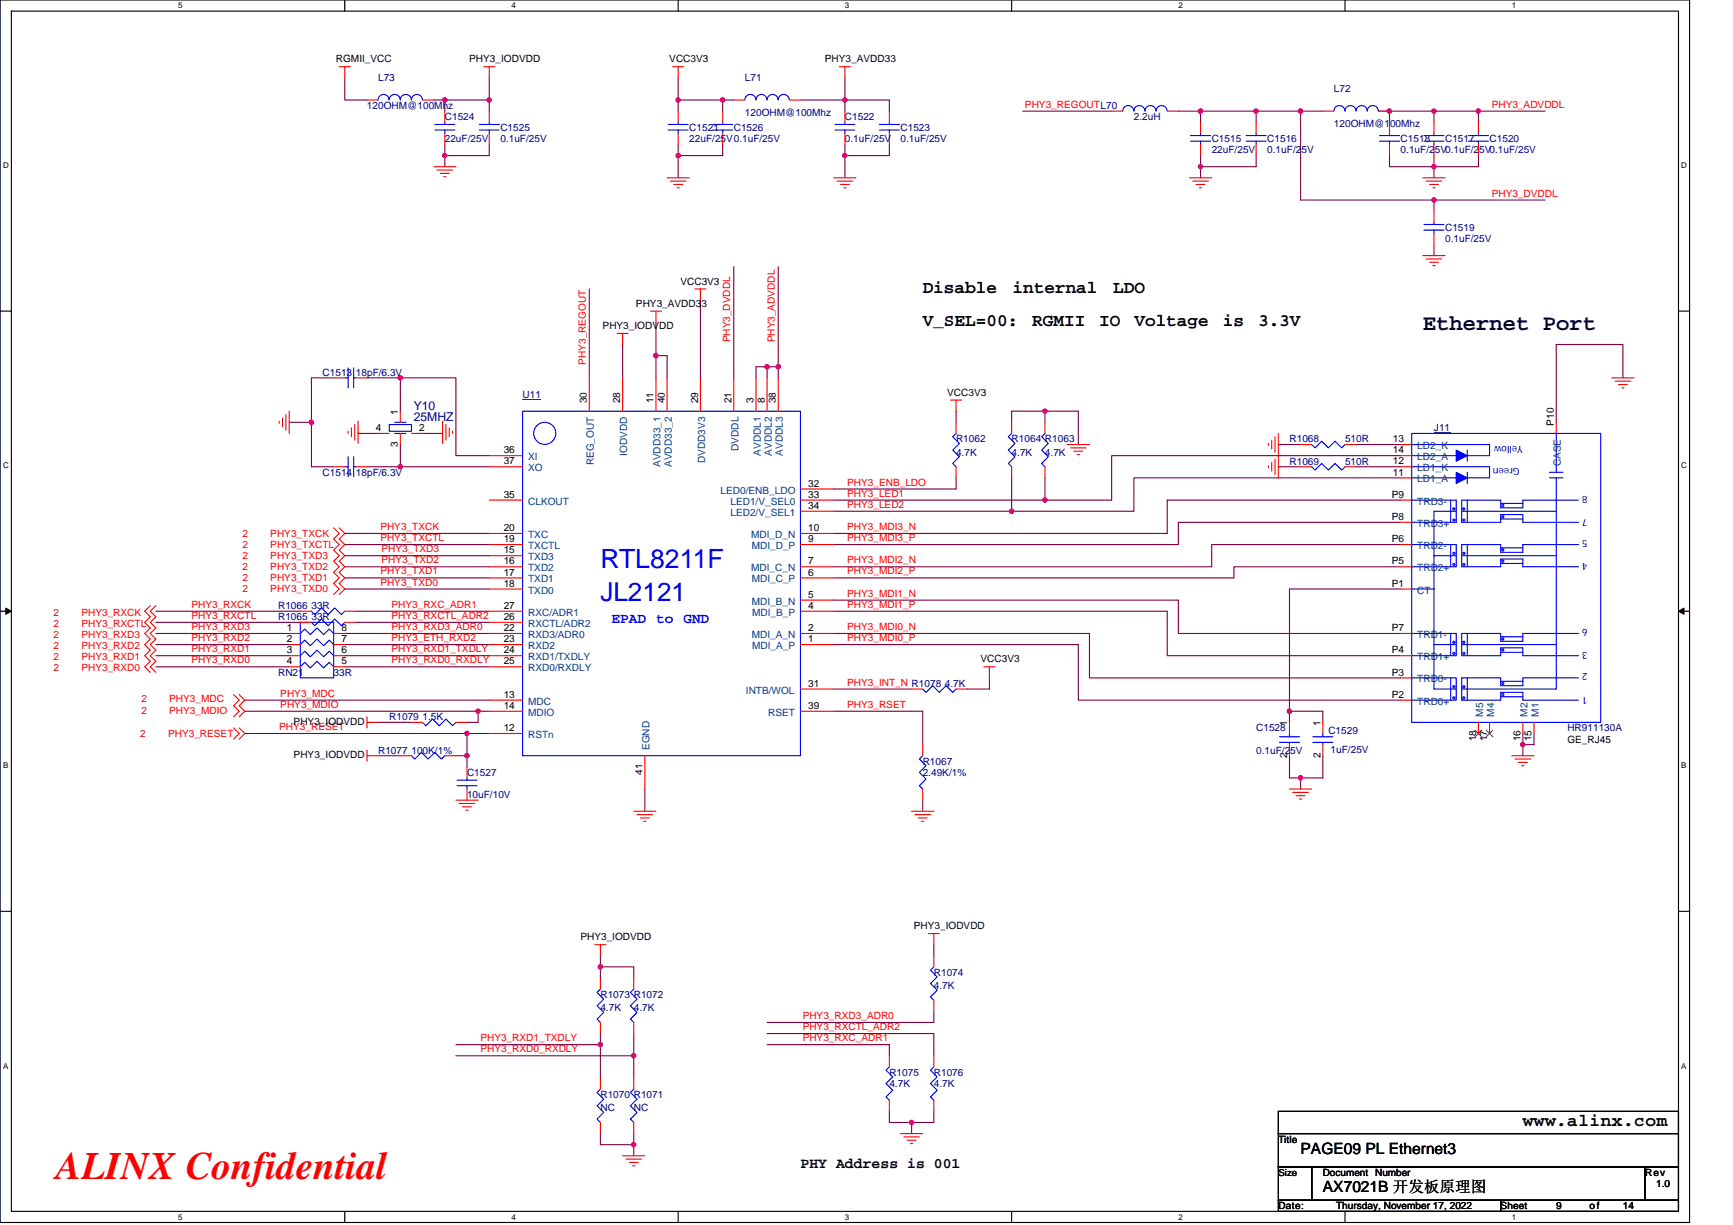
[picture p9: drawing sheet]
<svg xmlns="http://www.w3.org/2000/svg" width="297mm" height="210mm" viewBox="0 0 297 210" stroke-linecap="round" stroke-linejoin="round" font-family="sans-serif">
<path d="M0 0h289.6v209.5h-289.6zM1.9 1.9h285.8v205.7h-285.8z" fill="none" stroke="#000" stroke-width=".19"/>
<g fill="#fff">
<path d="M30.5 .2h.8v1.5h-.8z"/>
<path d="M30.5 207.8h.8v1.6h-.8z"/>
</g>
<path d="M59.1 0v1.9M59.1 207.6v1.9" fill="none" stroke="#000" stroke-width=".19"/>
<g fill="#fff">
<path d="M87.7 .2h.7v1.5h-.7z"/>
<path d="M87.7 207.8h.7v1.6h-.7z"/>
</g>
<path d="M116.2 0v1.9M116.2 207.6v1.9" fill="none" stroke="#000" stroke-width=".19"/>
<g fill="#fff">
<path d="M144.8 .2h.8v1.5h-.8z"/>
<path d="M144.8 207.8h.8v1.6h-.8z"/>
</g>
<path d="M173.4 0v1.9M173.4 207.6v1.9" fill="none" stroke="#000" stroke-width=".19"/>
<g fill="#fff">
<path d="M202 .2h.7v1.5h-.7z"/>
<path d="M202 207.8h.7v1.6h-.7z"/>
</g>
<path d="M230.5 0v1.9M230.5 207.6v1.9" fill="none" stroke="#000" stroke-width=".19"/>
<g fill="#fff">
<path d="M259.1 .2h.8v1.5h-.8z"/>
<path d="M259.1 207.8h.8v1.6h-.8z"/>
<path d="M.5 27.6h1v1.5h-1z"/>
<path d="M288.2 27.6h1v1.5h-1z"/>
<path d="M.5 79.1h1v1.5h-1z"/>
<path d="M288.2 79.1h1v1.5h-1z"/>
</g>
<path d="M0 53.3h1.9M287.7 53.3h1.9" fill="none" stroke="#000" stroke-width=".19"/>
<g fill="#fff">
<path d="M.5 130.5h.9v1.5h-.9z"/>
<path d="M288.2 130.5h.9v1.5h-.9z"/>
</g>
<path d="M0 104.8h1.9M287.7 104.8h1.9" fill="none" stroke="#000" stroke-width=".19"/>
<path d="M1 104.2l.9 .6-.9 .5zM287.7 104.8l.9-.6v1.1z" fill="#000" stroke="#000" stroke-width=".17"/>
<g fill="#fff">
<path d="M.5 181.9h.9v1.6h-.9z"/>
<path d="M288.2 181.9h.9v1.6h-.9z"/>
</g>
<path d="M0 156.2h1.9M287.7 156.2h1.9M219.1 190.5h68.6v3.8h-68.6zM219.1 194.3h68.6v5.7h-68.6zM219.1 200h5.7v5.7h-5.7zM219.1 205.7h38.1v1.9h-38.1zM224.8 200h57.2v5.7h-57.2zM257.2 205.7h30.5v1.9h-30.5zM282 200h5.7v5.7h-5.7z" fill="none" stroke="#000" stroke-width=".19"/>
<g fill="none" stroke="#800040" stroke-width=".19">
<path d="M59.1 13.3v3.8h3.8M74.3 17.1h1.9M76.2 17.1v1.9M76.2 17.1h7.7M83.9 17.1v1.9M83.9 13.3v3.8M116.2 13.3v3.8M123.9 17.1h-7.7v1.9M125.8 17.1h-1.9v1.9M137.2 17.1h7.6M144.8 17.1v1.9M144.8 13.3v3.8"/>
<path d="M144.8 17.1h7.6v1.9M175.3 19h15.2M202 19h3.8M205.8 19h9.5M205.8 19v2M215.3 19h7.6M215.3 19v2M222.9 19h3.8M222.9 19v15.3h22.9M236.3 19h1.9M238.2 19h7.6M238.2 19.1v1.9"/>
<path d="M245.8 19h7.6M245.8 19.1v1.9M253.4 19h11.4M253.4 19.1v1.9M76.2 24.8v1.9M76.2 26.7v1.9M83.9 24.8v1.9h-7.7M116.2 24.8v1.9M123.9 24.8v1.9h-7.7v3.8M144.8 26.7v3.8M144.8 24.8v1.9M152.4 24.8v1.9h-7.6"/>
<path d="M205.8 26.7v1.9h9.5v-1.9M205.8 28.6v1.9M238.2 26.7v1.9h7.6M245.8 34.3h19M245.8 28.6v1.9M245.8 34.3v1.9M245.8 26.7v1.9M253.4 26.7v1.9h-7.6M101 49.5v15.3M106.7 59.1v5.7M112.4 55.2v5.8M120.1 51.4v13.4"/>
<path d="M125.8 45.7v19.1M133.4 45.7v17.2M245.8 41.9v1.9M49.6 72.4h3.8M53.4 72.4v7.6h3.8M57.2 64.8h-3.8v7.6M61.4 74.1v.2h3.4M62.9 64.8h5.7M68.6 64.8h9.5v13.3h5.8M68.6 76.2v3.8M68.6 64.8v5.7M75.9 74.1v.2h-3.5"/>
<path d="M112.4 61h1.9v3.8M112.4 61v3.8M131.5 62.9h1.9M131.5 62.9h-1.9v1.9M131.5 62.9v1.9M133.4 62.9v1.9M163.9 70.5v1.9M179.1 70.5h-5.7v1.9M179.1 70.5v1.9M179.1 70.5h5.7v5.7M219.1 76.2h3.8M232.4 76.2h7.7"/>
<path d="M240.1 78.1h-49.6v7.6h-11.4M278.2 64.8v-5.7h-11.5v13.3M59.1 93.3h24.8M59.1 95.2h24.8M59.1 97.2h24.8M59.1 99.1h24.8M59.1 91.4h24.8M62.9 80h5.7M68.6 80h15.3M142.9 87.6h30.5M142.9 85.7h36.2M163.9 81.9v1.9h-21"/>
<path d="M173.4 81.9v5.7M179.1 81.9v3.8M219.1 80h3.8M232.4 80h7.7M240.1 89.5h-38.1v3.8h-59.1M240.1 85.7h-40v5.7h-57.2M240.1 97.2h-28.6v1.9h-68.6M240.1 93.3h-32.4v3.9h-64.8M240.1 81.9h-45.8v5.7h-20.9M26.7 106.7h24.8M26.7 104.8h24.8M26.7 108.6h22.9"/>
<path d="M26.7 114.3h22.9M26.7 112.4h22.9M26.7 110.5h22.9M59.1 114.3h24.8M59.1 108.6h24.8M59.1 110.5h24.8M59.1 112.4h24.8M59.1 101h24.8M61 106.7h22.9M61 104.8h22.9M142.9 118.1h13.3M142.9 104.8h57.2v7.6h40"/>
<path d="M142.9 102.9h59.1v5.7h38.1M142.9 108.6h43.8v7.6h53.4M142.9 110.5h41.9v9.5h55.3M169.6 116.2v1.9h-3.8M240.1 101h-19.1v20.9M41.9 120h42M41.9 125.7h38.1M41.9 121.9h40.1M64.8 129.5h3.8M64.8 123.8h5.7M78.1 129.5h1.9M80 129.5v1.9"/>
<path d="M82 121.9h1.9M82 121.9v1.9h-2M83.9 125.7h-3.9v3.8M110.5 135.3v3.8M142.9 121.9h15.3v5.7M158.2 137.2v1.9M221 121.9v1.9M221 129.5v3.8h1.9M221 121.9h5.7v1.9M222.9 133.3v2M226.7 129.5v3.8h-3.8M261 125.7v1.9"/>
<path d="M261 127.6v1.9M262.9 125.7v1.9h-1.9M78.1 179.1h24.8M102.9 179.1v5.7M102.9 163.8v1.9M102.9 165.7v1.9M102.9 177.2v1.9M102.9 165.7h5.7v1.9M108.6 177.2v3.8M131.5 177.2h28.6v3.8M131.5 179.1h20.9v1.9M160.1 173.4v1.9h-28.6"/>
<path d="M160.1 161.9v1.9M78.1 181h30.5M102.9 194.3v1.9h5.7M108.6 194.3v1.9M108.6 181v3.8M108.6 196.2v1.9M152.4 190.5v1.9h3.8M156.2 192.4v1.9M160.1 190.5v1.9h-3.9"/>
</g>
<g fill="#f0f" stroke="#f0f" stroke-width=".19">
<circle cx="179.1" cy="70.5" r=".38"/>
<circle cx="131.5" cy="62.9" r=".38"/>
<circle cx="133.4" cy="62.9" r=".38"/>
<circle cx="112.4" cy="60.9" r=".38"/>
<circle cx="68.6" cy="64.8" r=".38"/>
<circle cx="53.4" cy="72.4" r=".38"/>
<circle cx="68.6" cy="80" r=".38"/>
<circle cx="205.8" cy="19" r=".38"/>
<circle cx="245.8" cy="34.3" r=".38"/>
<circle cx="205.8" cy="28.6" r=".38"/>
<circle cx="222.9" cy="19" r=".38"/>
<circle cx="215.3" cy="19" r=".38"/>
<circle cx="245.8" cy="28.6" r=".38"/>
<circle cx="253.4" cy="19" r=".38"/>
<circle cx="245.8" cy="19" r=".38"/>
<circle cx="238.1" cy="19" r=".38"/>
<circle cx="116.2" cy="17.1" r=".38"/>
<circle cx="123.8" cy="17.1" r=".38"/>
<circle cx="144.8" cy="17.1" r=".38"/>
<circle cx="144.8" cy="26.7" r=".38"/>
<circle cx="83.8" cy="17.1" r=".38"/>
<circle cx="76.2" cy="26.7" r=".38"/>
<circle cx="116.2" cy="26.7" r=".38"/>
<circle cx="76.2" cy="17.1" r=".38"/>
<circle cx="108.6" cy="196.2" r=".38"/>
<circle cx="102.9" cy="179.1" r=".38"/>
<circle cx="102.9" cy="165.7" r=".38"/>
<circle cx="108.6" cy="181" r=".38"/>
<circle cx="156.2" cy="192.4" r=".38"/>
<circle cx="81.9" cy="121.9" r=".38"/>
<circle cx="80" cy="125.7" r=".38"/>
<circle cx="80" cy="129.5" r=".38"/>
<circle cx="222.9" cy="133.3" r=".38"/>
<circle cx="221" cy="121.9" r=".38"/>
<circle cx="261" cy="127.6" r=".38"/>
<circle cx="173.4" cy="87.6" r=".38"/>
<circle cx="179.1" cy="85.7" r=".38"/>
</g>
<g fill="none" stroke="#f00" stroke-width=".19">
<path d="M58.1 11.4h1.9M59.1 11.4v1.9M62.9 17.1h1.9M72.4 17.1h1.9M76.2 19.1v1.9M82.9 11.4h1.9M83.9 11.4v1.9M83.9 19.1v1.9M115.3 11.4h1.9M116.2 11.4v1.9M116.2 19.1v1.9M123.9 19.1v1.9"/>
<path d="M125.8 17.1h1.9M135.3 17.1h1.9M143.9 11.4h1.9M144.8 19.1v1.9M144.8 11.4v1.9M152.4 19.1v1.9M190.5 19h1.9M200.1 19h1.9M226.7 19h1.9M236.3 19h1.9M74.3 28.6h3.8M74.9 29.1h2.7"/>
<path d="M75.5 29.7h1.5M76 30.3h.4M76.2 22.9v1.9M83.9 22.9v1.9M114.3 30.5h3.8M114.9 31.1h2.7M115.5 31.6h1.5M116.1 32.2h.3M116.2 22.9v1.9M123.9 22.9v1.9M142.9 30.5h3.8M143.5 31.1h2.7"/>
<path d="M144.1 31.6h1.5M144.6 32.2h.4M144.8 22.9v1.9M152.4 22.9v1.9M203.9 30.5h3.8M204.4 31.1h2.7M205 31.6h1.5M205.6 32.2h.4M205.8 21v1.9M205.8 24.8v1.9M215.3 21v1.9M215.3 24.8v1.9"/>
<path d="M238.2 21v1.9M238.2 24.8v1.9M243.9 30.5h3.8M244.5 31.1h2.6M245 31.6h1.5M245.6 32.2h.4M245.8 21v1.9M245.8 24.8v1.9M245.8 36.2v1.9M253.4 21v1.9M253.4 24.8v1.9M105.8 57.1h1.9"/>
<path d="M106.7 57.1v2M111.5 53.3h1.9M112.4 53.3v1.9M119.1 49.5h1.9M120.1 49.5v1.9M243.9 43.8h3.8M244.5 44.4h2.6M245 45h1.5M245.6 45.5h.4M245.8 40v1.9M47.9 72.2v.4M48.4 71.6v1.6"/>
<path d="M49 71.1v2.6M49.6 70.5v3.8M57.2 64.8h1.9M59.7 73.9v.4M60.2 73.3v1.6M60.8 72.8v2.6M61 64.8h1.9M61.4 72.2v3.8M64.8 74.3h1.9M68.6 70.5v1.9M68.6 74.3v1.9M70.5 74.3h1.9"/>
<path d="M75.9 72.2v3.8M76.4 72.8v2.6M77 73.3v1.6M77.6 73.9v.4M83.9 78.1h5.7M101 64.8v5.7M106.7 64.8v5.7M112.4 64.8v5.7M114.3 64.8v5.7M120.1 64.8v5.7M125.8 64.8v5.7M129.6 64.8v5.7"/>
<path d="M131.5 64.8v5.7M133.4 64.8v5.7M162.9 68.6h1.9M163.9 68.6v1.9M163.9 72.4v1.9M173.4 72.4v1.9M179.1 72.4v1.9M182.9 76.2h3.8M183.5 76.8h2.7M184.1 77.3h1.5M184.6 77.9h.4M217.4 76v.4"/>
<path d="M217.4 79.8v.4M218 75.4v1.6M218 79.2v1.6M218.5 74.9v2.6M218.5 78.7v2.6M219.1 74.3v7.6M222.9 76.2h1.9M230.5 76.2h1.9M240.1 78.1h1.9M240.1 76.2h1.9M266.7 72.4v1.9M276.3 64.8h3.8"/>
<path d="M276.8 65.3h2.7M277.4 65.9h1.5M278 66.5h.4M57.2 80h1.9M57.2 90.5l.9 .9-.9 1 .9 .9-.9 1 .9 .9-.9 1 .9 1-.9 .9 .9 1-.9 .9 .9 1-.9 .9M58.1 90.5l1 .9-1 1 1 .9-1 1 1 .9-1 1 1 1-1 .9 1 1-1 .9 1 1-1 .9M61 80h1.9M83.9 91.4h5.7M83.9 99.1h5.7M83.9 97.2h5.7M83.9 95.2h5.7M83.9 93.3h5.7"/>
<path d="M83.9 80h5.7M83.9 85.7h5.7M137.2 99.1h5.7M137.2 97.2h5.7M137.2 93.3h5.7M137.2 91.4h5.7M137.2 87.6h5.7M137.2 83.8h5.7M137.2 85.7h5.7M163.9 80v1.9M173.4 80v1.9M179.1 80v1.9"/>
<path d="M222.9 80h1.9M230.5 80h1.9M240.1 97.2h1.9M240.1 93.3h1.9M240.1 89.5h1.9M240.1 85.7h1.9M240.1 81.9h1.9M240.1 80h1.9M25.8 103.8l-1 1 1 .9-1 1 1 .9-1 1 1 .9-1 1 1 .9-1 1 1 .9-1 1 1 1M26.7 103.8l-.9 1 .9 .9-.9 1 .9 .9-.9 1 .9 .9-.9 1 .9 .9-.9 1 .9 .9-.9 1 .9 1M40 119.1l1 .9-1 1 1 .9-1 1M41 119.1l.9 .9-.9 1 .9 .9-.9 1"/>
<path d="M49.6 108.6h1.9M49.6 110.5h1.9M49.6 112.4h1.9M49.6 114.3h1.9M51.5 104.8h1.9M51.5 106.7h1.9M57.2 114.3h1.9M57.2 112.4h1.9M57.2 110.5h1.9M57.2 108.6h1.9M59.1 104.8h1.9M59.1 106.7h1.9"/>
<path d="M83.9 106.7h5.7M83.9 114.3h5.7M83.9 112.4h5.7M83.9 110.5h5.7M83.9 108.6h5.7M83.9 104.8h5.7M83.9 101h5.7M137.2 110.5h5.7M137.2 108.6h5.7M137.2 104.8h5.7M137.2 102.9h5.7M137.2 118.1h5.7"/>
<path d="M156.2 118.1h2M163.9 118.1h1.9M168.6 114.3h1.9M169.6 114.3v1.9M240.1 116.2h1.9M240.1 112.4h1.9M240.1 108.6h1.9M240.1 101h1.9M40 124.8l1 .9-1 1M41 124.8l.9 .9-.9 1M62.9 123.8h1.9M62.9 122.9v1.9"/>
<path d="M62.9 129.5h1.9M62.9 128.6v1.9M68.6 129.5h1.9M70.5 123.8h1.9M76.2 129.5h1.9M78.1 123.8h1.9M78.1 137.2h3.9M78.7 137.7h2.7M79.3 138.3h1.5M79.9 138.9h.3M80 131.4v1.9M80 135.3v1.9"/>
<path d="M83.9 125.7h5.7M83.9 120h5.7M83.9 121.9h5.7M108.6 139.1h3.8M109.2 139.6h2.7M110.5 129.5v5.8M137.2 121.9h5.7M156.2 139.1h3.9M156.8 139.6h2.7M158.2 135.3v1.9M158.2 127.6v1.9M221 123.8v1.9"/>
<path d="M221 127.6v1.9M221 135.3h3.8M221.6 135.8h2.7M222.2 136.4h1.5M222.7 137h.4M226.7 123.8v1.9M226.7 127.6v1.9M240.1 120h1.9M253.4 123.8v1.9M255.3 123.8v1.9M259.1 129.5h3.8M259.7 130.1h2.7"/>
<path d="M260.3 130.7h1.5M260.8 131.3h.4M261 123.8v1.9M262.9 123.8v1.9M109.8 140.2h1.5M110.3 140.8h.4M157.4 140.2h1.5M158 140.8h.3M102 161.9h1.9M102.9 161.9v1.9M102.9 175.3v1.9M102.9 167.6v1.9"/>
<path d="M108.6 175.3v1.9M108.6 167.6v1.9M159.1 160h1.9M160.1 160v1.9M160.1 171.4v2M160.1 163.8v1.9M102.9 192.4v1.9M102.9 184.8v1.9M106.7 198.1h3.8M107.3 198.7h2.7M107.9 199.3h1.5M108.4 199.8h.4"/>
<path d="M108.6 192.4v1.9M108.6 184.8v1.9M152.4 188.6v1.9M152.4 181v1.9M154.3 194.3h3.9M154.9 194.9h2.7M155.5 195.5h1.5M156.1 196h.3M160.1 188.6v1.9M160.1 181v1.9"/>
</g>
<g fill="none" stroke="#00f" stroke-width=".19">
<path d="M66.7 17.1a.94 .94 0 0 0-.9-.9 .94 .94 0 0 0-1 .9M70.5 17.1a.95 .95 0 0 0-.9-.9 .95 .95 0 0 0-1 .9 .94 .94 0 0 0-.9-.9 .94 .94 0 0 0-1 .9M72.4 17.1a.94 .94 0 0 0-.9-.9 .94 .94 0 0 0-1 .9M129.6 17.1a.94 .94 0 0 0-1-.9 .94 .94 0 0 0-.9 .9M133.4 17.1a.95 .95 0 0 0-1-.9 .95 .95 0 0 0-.9 .9 .94 .94 0 0 0-1-.9 .94 .94 0 0 0-.9 .9M135.3 17.1a.94 .94 0 0 0-1-.9 .94 .94 0 0 0-.9 .9M194.3 19a.94 .94 0 0 0-.9-.9 .94 .94 0 0 0-1 .9M196.2 19a.94 .94 0 0 0-.9-.9 .94 .94 0 0 0-1 .9M200 19a.95 .95 0 0 0-.9-.9 .95 .95 0 0 0-1 .9 .94 .94 0 0 0-.9-.9 .94 .94 0 0 0-.9 .9M232.4 19a.95 .95 0 0 0-.9-.9 .95 .95 0 0 0-1 .9 .94 .94 0 0 0-.9-.9 .94 .94 0 0 0-1 .9M236.2 19a.95 .95 0 0 0-.9-.9 .95 .95 0 0 0-1 .9 .94 .94 0 0 0-.9-.9 .94 .94 0 0 0-1 .9M74.5 22.3h3.5"/>
<path d="M74.5 21.3h3.5M76.2 21v.3M76.2 22.3v.6M82.1 22.3h3.5M82.1 21.3h3.5M83.9 21v.3M83.9 22.3v.6M114.5 22.3h3.5M114.5 21.3h3.5M116.2 21v.3M116.2 22.3v.6M122.1 22.3h3.5"/>
<path d="M122.1 21.3h3.5M123.9 21v.3M123.9 22.3v.6M143.1 22.3h3.4M143.1 21.3h3.4M144.8 21v.3M144.8 22.3v.6M150.7 22.3h3.5M150.7 21.3h3.5M152.4 21v.3M152.4 22.3v.6M204.1 24.2h3.4"/>
<path d="M204.1 23.2h3.4M205.8 22.9v.3M205.8 24.2v.6M213.6 24.2h3.4M213.6 23.2h3.4M215.3 22.9v.3M215.3 24.2v.6M236.4 24.2h3.5M236.4 23.2h3.5M238.2 22.9v.3M238.2 24.2v.6M244.1 24.2h3.4"/>
<path d="M244.1 23.2h3.4M244.1 39.4h3.4M244.1 38.5h3.4M245.8 22.9v.3M245.8 24.2v.6M245.8 38.1v.4M245.8 39.4v.6M251.7 24.2h3.4M251.7 23.2h3.4M253.4 22.9v.3M253.4 24.2v.6M59.1 64.8h.6"/>
<path d="M59.7 78.3v3.4M59.7 63.1v3.4M60.6 78.3v3.4M60.6 63.1v3.4M60.6 64.8h.4M66.7 72.8h3.8v1.1h-3.8zM67.7 72.4h1.9M67.7 74.3h1.9M68.6 74.3h.1M68.6 72.4h.1M89.6 70.5h47.6v59h-47.6zM163.9 74.3l-.6 .6 1.1 1.1-1.1 1.2 1.1 1.1-1.1 1.1 .6 .6"/>
<path d="M173.4 74.3l-.6 .6 1.2 1.1-1.2 1.2 1.2 1.1-1.2 1.1 .6 .6M179.1 74.3l-.6 .6 1.2 1.1-1.2 1.2 1.2 1.1-1.2 1.1 .6 .6M224.8 76.2l.6 .6 1.1-1.2 1.2 1.2 1.1-1.2 1.2 1.2 .5-.6M242 76.2h13.3v1.9h-13.3M242 74.3h32.4v49.5h-32.4zM251.5 77.2v1.9M266.7 74.3v6.7M59.1 80h.6M60.6 80h.4M224.8 80l.6 .6 1.1-1.2 1.2 1.2 1.1-1.2 1.2 1.2 .5-.6M242 80h13.3v1.9h-13.3M242 93.3h7.6v3.9h-7.6"/>
<path d="M242 85.7h7.6v3.8h-7.6M245.8 95.3h3.8M248.6 93.3v3.9M248.6 85.7v3.8M249.1 96.6h.2v.3h-.2zM249.1 94.7h.2v.3h-.2zM249.1 89h.2v.3h-.2zM249.1 87.1h.2v.3h-.2zM249.6 87.6h-3.8v30.5h3.8M250.5 95.3h16.2M250.5 87.6h16.2M250.8 94.7h.2v.3h-.2z"/>
<path d="M250.8 96.6h.2v.3h-.2zM250.8 87.1h.2v.3h-.2zM250.8 89h.2v.3h-.2zM251.5 93.3v3.9M251.5 85.7v3.8M251.5 81v1.9M257.2 96.6h3.8M257.2 93.9h3.8M257.2 89h3.8M257.2 86.3h3.8M257.4 94.2h.3v.2h-.3zM257.4 96.1h.3v.2h-.3z"/>
<path d="M257.4 86.5h.3v.3h-.3zM257.4 88.4h.3v.3h-.3zM265.6 81h2.3M265.6 81.9h2.3M266.7 81.9v36.2h-16.2M270.5 93.3h-9.5v1.4h-3.8v-1.4h-6.7v3.9h6.7v-1.4h3.8v1.4h9.5M270.5 85.7h-9.5v1.4h-3.8v-1.4h-6.7v3.8h6.7v-1.3h3.8v1.3h9.5M51.5 106.7h5.7v9.5h-5.7zM51.5 108.6l.7-.8 1 1 1.1-1.2 1.2 1.2 .9-1 .8 .8M51.5 110.5l.7-.8 1 1 1.1-1.2 1.2 1.2 .9-1 .8 .8M51.5 112.4l.7-.8 1 1 1.1-1.2 1.2 1.2 .9-1 .8 .8M51.5 114.3l.7-.8 1 1 1.1-1.2 1.2 1.2 .9-1 .8 .8"/>
<path d="M53.4 104.8l.6 .5 1.1-1.1 1.1 1.1 1.2-1.1 1.1 1.1 .6-.5M53.4 106.7l.6 .6 1.1-1.2 1.1 1.2 1.2-1.2 1.1 1.2 .6-.6M158.2 118.1l.5 .6 1.2-1.2 1.1 1.2 1.2-1.2 1.1 1.2 .6-.6M242 116.2h7.6v3.8h-7.6M242 101h3.8M242 108.6h7.6v3.8h-7.6M245.8 110.5h3.8M248.6 108.6v3.8M248.6 116.2v3.8M249.1 119.5h.2v.2h-.2zM249.1 117.6h.2v.2h-.2zM249.1 111.9h.2v.2h-.2z"/>
<path d="M249.1 110h.2v.2h-.2zM250.5 110.5h16.2M250.8 110h.2v.2h-.2zM250.8 119.5h.2v.2h-.2zM250.8 117.6h.2v.2h-.2zM250.8 111.9h.2v.2h-.2zM251.5 108.6v3.8M251.5 116.2v3.8M257.2 111.8h3.8M257.2 109.2h3.8M257.2 119.4h3.8M257.2 116.8h3.8"/>
<path d="M257.4 118.9h.3v.3h-.3zM257.4 117h.3v.3h-.3zM257.4 109.4h.3v.3h-.3zM257.4 111.3h.3v.3h-.3zM270.5 108.6h-9.5v1.3h-3.8v-1.3h-6.7v3.8h6.7v-1.3h3.8v1.3h9.5M270.5 116.2h-9.5v1.3h-3.8v-1.3h-6.7v3.8h6.7v-1.3h3.8v1.3h9.5M70.5 129.5l.6 .6 1.1-1.1 1.2 1.1 1.1-1.1 1.2 1.1 .5-.6M72.4 123.8l.6 .6 1.1-1.1 1.2 1.1 1.1-1.1 1.2 1.1 .5-.6M78.3 134.7h3.5M78.3 133.7h3.5M80 133.3v.4M80 134.7v.6"/>
<path d="M158.2 129.5l-.6 .6 1.1 1.2-1.1 1.1 1.1 1.1-1.1 1.2 .6 .6M219.3 126.3h3.4M219.3 127.3h3.4M221 125.7v.6M221 127.3v.3M225 126.3h3.4M225 127.3h3.4M226.7 125.7v.6M226.7 127.3v.3M102.9 169.5l-.6 .6 1.2 1.2-1.2 1.1 1.2 1.1-1.2 1.2 .6 .6M108.6 169.5l-.5 .6 1.1 1.2-1.1 1.1 1.1 1.1-1.1 1.2 .5 .6M160.1 165.7l-.6 .6 1.1 1.1-1.1 1.2 1.1 1.1-1.1 1.2 .6 .5"/>
<path d="M102.9 186.7l-.6 .6 1.2 1.1-1.2 1.1 1.2 1.2-1.2 1.1 .6 .6M108.6 186.7l-.5 .6 1.1 1.1-1.1 1.1 1.1 1.2-1.1 1.1 .5 .6M152.4 182.9l-.5 .6 1.1 1.1-1.1 1.1 1.1 1.2-1.1 1.1 .5 .6M160.1 182.9l-.6 .6 1.1 1.1-1.1 1.1 1.1 1.2-1.1 1.1 .6 .6"/>
<circle cx="93.4" cy="74.3" r="1.89"/>
</g>
<g fill="#00f" stroke="#00f" stroke-width=".19">
<path d="M249.6 81l1.9 .9-1.9 1z" fill-rule="evenodd"/>
<path d="M249.6 77.2l1.9 .9-1.9 1z" fill-rule="evenodd"/>
</g>
<path d="M89.6 68.5h3.1M245.8 74.2h2.8" fill="none" stroke="#000080" stroke-width=".17"/>
<path d="M252.8 125.2l1.2 1.1M254 125.2l-1.2 1.1M254.7 125.2l1.2 1.1M255.9 125.2l-1.2 1.1" fill="none" stroke="#804000" stroke-width=".17"/>
<text font-size="6.7" fill="#f00" x="9.6" y="202.2">ALINX Confidential</text>
<text font-size="4.6" fill="#00f" x="102.9" y="97.4">RTL8211F</text>
<text font-size="4.5" fill="#00f" x="102.9" y="103.1">JL2121</text>
<text font-size="3.8" fill="#000040" x="243.9" y="56.5">Ethernet Port</text>
<g font-size="3">
<text x="158.2" y="50.2">Disable</text>
<text x="173.6" y="50.2">internal</text>
<text x="190.8" y="50.2">LDO</text>
<text x="158.2" y="55.9">V_SEL=00:</text>
<text x="176.9" y="55.9">RGMII</text>
<text x="188.4" y="55.9">IO</text>
<text x="194.4" y="55.9">Voltage</text>
<text x="209.6" y="55.9">is</text>
<text x="215.6" y="55.9">3.3V</text>
<text x="261" y="193.1">www.alinx.com</text>
</g>
<g font-size="2.7">
<text x="222.9" y="197.8">PAGE09 PL Ethernet3</text>
<text x="226.7" y="204.3">AX7021B 开发板原理图</text>
</g>
<text font-size="2.5" fill="#00f" x="104.8" y="106.9">EPAD to GND</text>
<text font-size="2.5" x="137.2" y="200.3">PHY Address is 001</text>
<g font-size="2.1" fill="#000080">
<text x="70.9" y="70.3">Y10</text>
<text x="70.9" y="72.2">25MHZ</text>
</g>
<g font-size="1.7">
<text x="57.6" y="10.7">RGMII_VCC</text>
<text x="80.4" y="10.7">PHY3_IODVDD</text>
<text x="114.7" y="10.7">VCC3V3</text>
<text x="141.4" y="10.7">PHY3_AVDD33</text>
<text x="109" y="52.6">PHY3_AVDD33</text>
<text x="116.6" y="48.8">VCC3V3</text>
<text x="103.3" y="56.4">PHY3_IODVDD</text>
<text x="68.2" y="71.1" transform="rotate(-90 68.2 71.1)">1</text>
<text x="100.6" y="69.2" transform="rotate(-90 100.6 69.2)">30</text>
<text x="106.3" y="69.2" transform="rotate(-90 106.3 69.2)">28</text>
<text x="112" y="69.2" transform="rotate(-90 112 69.2)">11</text>
<text x="113.9" y="69.2" transform="rotate(-90 113.9 69.2)">40</text>
<text x="119.7" y="69.2" transform="rotate(-90 119.7 69.2)">29</text>
<text x="125.4" y="69.2" transform="rotate(-90 125.4 69.2)">21</text>
<text x="129.2" y="69.2" transform="rotate(-90 129.2 69.2)">3</text>
<text x="131.1" y="69.2" transform="rotate(-90 131.1 69.2)">8</text>
<text x="133" y="69.2" transform="rotate(-90 133 69.2)">38</text>
<text x="162.3" y="67.8">VCC3V3</text>
<text x="64.4" y="73.9">4</text>
<text x="68.2" y="76.6" transform="rotate(-90 68.2 76.6)">3</text>
<text x="71.9" y="73.9">2</text>
<text x="86.3" y="77.7">36</text>
<text x="238.7" y="77.7">14</text>
<text x="238.7" y="75.8">13</text>
<text x="266.3" y="73" transform="rotate(-90 266.3 73)">P10</text>
<text x="86.3" y="79.6">37</text>
<text x="138.5" y="83.4">32</text>
<text x="238.7" y="81.5">11</text>
<text x="238.7" y="79.6">12</text>
<text x="86.3" y="85.3">35</text>
<text x="138.5" y="87.2">34</text>
<text x="138.5" y="85.3">33</text>
<text x="238.5" y="89.1">P8</text>
<text x="238.5" y="85.3">P9</text>
<text x="86.3" y="91">20</text>
<text x="86.3" y="94.8">15</text>
<text x="86.3" y="92.9">19</text>
<text x="138.5" y="92.9">9</text>
<text x="138.5" y="91">10</text>
<text x="238.5" y="92.9">P6</text>
<text x="86.3" y="100.6">18</text>
<text x="86.3" y="98.7">17</text>
<text x="86.3" y="96.8">16</text>
<text x="138.5" y="98.7">6</text>
<text x="138.5" y="96.8">7</text>
<text x="238.5" y="96.8">P5</text>
<text x="238.5" y="100.6">P1</text>
<text x="86.3" y="106.3">26</text>
<text x="86.3" y="104.4">27</text>
<text x="138.5" y="102.5">5</text>
<text x="138.5" y="104.4">4</text>
<text x="49.2" y="108.2">1</text>
<text x="49.2" y="110.1">2</text>
<text x="49.2" y="112">3</text>
<text x="49.2" y="113.9">4</text>
<text x="58.5" y="113.9">5</text>
<text x="58.5" y="112">6</text>
<text x="58.5" y="110.1">7</text>
<text x="58.5" y="108.2">8</text>
<text x="86.3" y="113.9">25</text>
<text x="86.3" y="112">24</text>
<text x="86.3" y="110.1">23</text>
<text x="86.3" y="108.2">22</text>
<text x="138.5" y="108.2">2</text>
<text x="138.5" y="110.1">1</text>
<text x="168.1" y="113.6">VCC3V3</text>
<text x="238.5" y="112">P4</text>
<text x="238.5" y="108.2">P7</text>
<text x="86.3" y="119.6">13</text>
<text x="138.5" y="117.7">31</text>
<text x="238.5" y="119.6">P2</text>
<text x="238.5" y="115.8">P3</text>
<text x="50.3" y="124.2">PHY3_IODVDD</text>
<text x="86.3" y="125.3">12</text>
<text x="86.3" y="121.5">14</text>
<text x="138.5" y="121.5">39</text>
<text x="220.6" y="124.4" transform="rotate(-90 220.6 124.4)">1</text>
<text x="226.3" y="124.4" transform="rotate(-90 226.3 124.4)">1</text>
<text x="50.3" y="129.9">PHY3_IODVDD</text>
<text x="220.6" y="129.9" transform="rotate(-90 220.6 129.9)">2</text>
<text x="226.3" y="129.9" transform="rotate(-90 226.3 129.9)">2</text>
<text x="253" y="127.1" transform="rotate(-90 253 127.1)">18</text>
<text x="254.9" y="127.1" transform="rotate(-90 254.9 127.1)">17</text>
<text x="260.6" y="127.1" transform="rotate(-90 260.6 127.1)">16</text>
<text x="262.5" y="127.1" transform="rotate(-90 262.5 127.1)">15</text>
<text x="268.6" y="127.3">GE_RJ45</text>
<text x="110.1" y="132.8" transform="rotate(-90 110.1 132.8)">41</text>
<text x="99.5" y="161.2">PHY3_IODVDD</text>
<text x="156.6" y="159.3">PHY3_IODVDD</text>
<text x="219.1" y="195.9">Title</text>
<text x="219.1" y="201.5">Size</text>
<text x="226.7" y="201.6">Document Number</text>
<text x="282" y="201.6">Rev</text>
<text x="283.9" y="203.5">1.0</text>
<text x="219.1" y="207.3">Date:</text>
<text x="229" y="207.3">Thursday, November 17, 2022</text>
<text x="257.2" y="207.3">Sheet</text>
<text x="266.7" y="207.3">9</text>
<text x="272.5" y="207.3">of</text>
<text x="278.2" y="207.3">14</text>
</g>
<g font-size="1.7" fill="#000080">
<text x="64.8" y="13.9">L73</text>
<text x="127.7" y="13.9">L71</text>
<text x="228.6" y="15.8">L72</text>
<text x="62.9" y="18.7">120OHM@100Mhz</text>
<text x="76.2" y="20.6">C1524</text>
<text x="85.8" y="22.5">C1525</text>
<text x="118.1" y="22.5">C1521</text>
<text x="125.8" y="22.5">C1526</text>
<text x="127.7" y="19.8">120OHM@100Mhz</text>
<text x="144.8" y="20.6">C1522</text>
<text x="154.3" y="22.5">C1523</text>
<text x="194.3" y="20.6">2.2uH</text>
<text x="228.6" y="21.7">120OHM@100Mhz</text>
<text x="76.2" y="24.4">22uF/25V</text>
<text x="85.8" y="24.4">0.1uF/25V</text>
<text x="118.1" y="24.4">22uF/25V0.1uF/25V</text>
<text x="144.8" y="24.4">0.1uF/25V</text>
<text x="154.3" y="24.4">0.1uF/25V</text>
<text x="207.7" y="24.4">C1515</text>
<text x="207.7" y="26.3">22uF/25V</text>
<text x="217.2" y="24.4">C1516</text>
<text x="217.2" y="26.3">0.1uF/25V</text>
<text x="240.1" y="24.4">C1518</text>
<text x="240.1" y="26.3">0.1uF/25V0.1uF/25V0.1uF/25V</text>
<text x="247.7" y="24.4">C1517</text>
<text x="255.3" y="24.4">C1520</text>
<text x="247.7" y="39.6">C1519</text>
<text x="247.7" y="41.6">0.1uF/25V</text>
<text x="55.3" y="64.4">C1513 18pF/6.3V</text>
<text x="89.6" y="68.2">U11</text>
<text x="163.9" y="75.8">R1062</text>
<text x="173.4" y="75.8">R1064 R1063</text>
<text x="221" y="75.8">R1068</text>
<text x="230.5" y="75.8">510R</text>
<text x="245.8" y="73.9">J11</text>
<text x="55.3" y="81.6">C1514 18pF/6.3V</text>
<text x="163.9" y="78.1">4.7K</text>
<text x="173.4" y="78.1">4.7K</text>
<text x="179.1" y="78.1">4.7K</text>
<text x="221" y="79.7">R1069</text>
<text x="230.5" y="79.7">510R</text>
<text x="47.7" y="104.4">R1066 33R</text>
<text x="47.7" y="106.3">R1065 33R</text>
<text x="47.7" y="115.8">RN21</text>
<text x="57.2" y="115.8">33R</text>
<text x="66.7" y="123.5">R1079 1.5K</text>
<text x="215.3" y="125.4">C1528</text>
<text x="227.7" y="125.8">C1529</text>
<text x="268.6" y="125.4">HR911130A</text>
<text x="64.8" y="129.2">R1077 100K/1%</text>
<text x="158.2" y="131.1">R1067</text>
<text x="215.3" y="129.2">0.1uF/25V</text>
<text x="228.1" y="129">1uF/25V</text>
<text x="80" y="133">C1527</text>
<text x="80" y="136.8">10uF/10V</text>
<text x="158.2" y="133">2.49K/1%</text>
<text x="160.1" y="167.3">R1074</text>
<text x="102.9" y="171.1">R1073 R1072</text>
<text x="102.9" y="173.4">4.7K</text>
<text x="108.6" y="173.4">4.7K</text>
<text x="160.1" y="169.6">4.7K</text>
<text x="152.4" y="184.4">R1075</text>
<text x="160.1" y="184.4">R1076</text>
<text x="102.9" y="188.2">R1070 R1071</text>
<text x="102.9" y="190.5">NC</text>
<text x="108.6" y="190.5">NC</text>
<text x="152.4" y="186.3">4.7K</text>
<text x="160.1" y="186.3">4.7K</text>
</g>
<g font-size="1.7" fill="#f00">
<text x="175.7" y="18.5">PHY3_REGOUTL70</text>
<text x="255.7" y="18.5">PHY3_ADVDDL</text>
<text x="255.7" y="33.7">PHY3_DVDDL</text>
<text x="125.2" y="58.7" transform="rotate(-90 125.2 58.7)">PHY3_DVDDL</text>
<text x="132.8" y="58.7" transform="rotate(-90 132.8 58.7)">PHY3_ADVDDL</text>
<text x="100.4" y="62.5" transform="rotate(-90 100.4 62.5)">PHY3_REGOUT</text>
<text x="145.2" y="83.2">PHY3_ENB_LDO</text>
<text x="145.2" y="87">PHY3_LED2</text>
<text x="145.2" y="85.1">PHY3_LED1</text>
<text x="41.6" y="93.9">2</text>
<text x="41.6" y="95.8">2</text>
<text x="41.6" y="92">2</text>
<text x="46.3" y="93.9">PHY3_TXCTL</text>
<text x="46.3" y="95.8">PHY3_TXD3</text>
<text x="46.3" y="92">PHY3_TXCK</text>
<text x="65.2" y="92.8">PHY3_TXCTL</text>
<text x="65.2" y="90.8">PHY3_TXCK</text>
<text x="65.4" y="94.7">PHY3_TXD3</text>
<text x="145.2" y="92.8">PHY3_MDI3_P</text>
<text x="145.2" y="90.8">PHY3_MDI3_N</text>
<text x="41.6" y="99.7">2</text>
<text x="41.6" y="97.7">2</text>
<text x="41.6" y="101.6">2</text>
<text x="46.3" y="99.7">PHY3_TXD1</text>
<text x="46.3" y="97.7">PHY3_TXD2</text>
<text x="46.3" y="101.6">PHY3_TXD0</text>
<text x="65.2" y="98.5">PHY3_TXD1</text>
<text x="65.2" y="100.4">PHY3_TXD0</text>
<text x="65.4" y="96.6">PHY3_TXD2</text>
<text x="145.2" y="96.6">PHY3_MDI2_N</text>
<text x="145.2" y="98.5">PHY3_MDI2_P</text>
<text x="9.2" y="107.5">2</text>
<text x="9.2" y="105.6">2</text>
<text x="13.9" y="107.5">PHY3_RXCTL</text>
<text x="13.9" y="105.6">PHY3_RXCK</text>
<text x="32.8" y="108">PHY3_RXD3</text>
<text x="32.8" y="106.1">PHY3_RXCTL</text>
<text x="32.8" y="104.2">PHY3_RXCK</text>
<text x="67.1" y="108">PHY3_RXD3_ADR0</text>
<text x="67.1" y="106.1">PHY3_RXCTL_ADR2</text>
<text x="67.1" y="104.2">PHY3_RXC_ADR1</text>
<text x="145.2" y="104.2">PHY3_MDI1_P</text>
<text x="145.2" y="102.3">PHY3_MDI1_N</text>
<text x="145.2" y="108">PHY3_MDI0_N</text>
<text x="9.2" y="109.4">2</text>
<text x="9.2" y="113.2">2</text>
<text x="9.2" y="111.3">2</text>
<text x="13.9" y="109.4">PHY3_RXD3</text>
<text x="13.9" y="113.2">PHY3_RXD1</text>
<text x="13.9" y="111.3">PHY3_RXD2</text>
<text x="32.8" y="113.7">PHY3_RXD0</text>
<text x="32.8" y="111.8">PHY3_RXD1</text>
<text x="32.8" y="109.9">PHY3_RXD2</text>
<text x="67.1" y="113.7">PHY3_RXD0_RXDLY</text>
<text x="67.1" y="109.9">PHY3_ETH_RXD2</text>
<text x="67.1" y="111.8">PHY3_RXD1_TXDLY</text>
<text x="145.2" y="109.9">PHY3_MDI0_P</text>
<text x="9.2" y="115.1">2</text>
<text x="13.9" y="115.1">PHY3_RXD0</text>
<text x="48" y="119.4">PHY3_MDC</text>
<text x="145.2" y="117.5">PHY3_INT_N R1078 4.7K</text>
<text x="24.2" y="120.4">2</text>
<text x="24.2" y="122.3">2</text>
<text x="29" y="120.4">PHY3_MDC</text>
<text x="29" y="122.3">PHY3_MDIO</text>
<text x="47.9" y="125.1">PHY3_RESET</text>
<text x="48" y="121.3">PHY3_MDIO</text>
<text x="145.2" y="121.3">PHY3_RSET</text>
<text x="24" y="126.3">2</text>
<text x="28.8" y="126.3">PHY3_RESET</text>
<text x="82.3" y="178.5">PHY3_RXD1_TXDLY</text>
<text x="137.6" y="174.7">PHY3_RXD3_ADR0</text>
<text x="137.6" y="176.6">PHY3_RXCTL_ADR2</text>
<text x="137.6" y="178.5">PHY3_RXC_ADR1</text>
<text x="82.3" y="180.4">PHY3_RXD0_RXDLY</text>
</g>
<g font-size="1.7" fill="#004080">
<text x="126.6" y="77.3" transform="rotate(-90 126.6 77.3)">DVDDL</text>
<text x="242.9" y="77">LD2_K</text>
<text x="90.5" y="78.9">XI</text>
<text x="90.5" y="80.8">XO</text>
<text x="101.8" y="79.8" transform="rotate(-90 101.8 79.8)">REG_OUT</text>
<text x="107.5" y="78.1" transform="rotate(-90 107.5 78.1)">IODVDD</text>
<text x="113.2" y="80" transform="rotate(-90 113.2 80)">AVDD33_1</text>
<text x="115.1" y="80" transform="rotate(-90 115.1 80)">AVDD33_2</text>
<text x="120.9" y="79.4" transform="rotate(-90 120.9 79.4)">DVDD3V3</text>
<text x="130.4" y="78.1" transform="rotate(-90 130.4 78.1)">AVDDL1</text>
<text x="132.3" y="78.1" transform="rotate(-90 132.3 78.1)">AVDDL2</text>
<text x="134.2" y="78.1" transform="rotate(-90 134.2 78.1)">AVDDL3</text>
<text x="242.9" y="82.7">LD1_A</text>
<text x="242.9" y="80.8">LD1_K</text>
<text x="242.9" y="78.9">LD2_A</text>
<text x="267.5" y="79.9" transform="rotate(-90 267.5 79.9)">CASE</text>
<text x="90.5" y="86.5">CLKOUT</text>
<text x="123.5" y="84.6">LED0/ENB_LDO</text>
<text x="125.2" y="88.4">LED2/V_SEL1</text>
<text x="125.2" y="86.5">LED1/V_SEL0</text>
<text x="242.9" y="86.5">TRD3-</text>
<text x="90.5" y="92.2">TXC</text>
<text x="90.5" y="94.1">TXCTL</text>
<text x="128.8" y="92.2">MDI_D_N</text>
<text x="128.8" y="94.1">MDI_D_P</text>
<text x="242.9" y="94.1">TRD2-</text>
<text x="242.9" y="90.3">TRD3+</text>
<text x="90.5" y="101.7">TXD0</text>
<text x="90.5" y="99.8">TXD1</text>
<text x="90.5" y="97.9">TXD2</text>
<text x="90.5" y="96">TXD3</text>
<text x="128.8" y="97.9">MDI_C_N</text>
<text x="128.8" y="99.8">MDI_C_P</text>
<text x="242.9" y="97.9">TRD2+</text>
<text x="242.9" y="101.7">CT</text>
<text x="90.5" y="107.5">RXCTL/ADR2</text>
<text x="90.5" y="105.6">RXC/ADR1</text>
<text x="128.8" y="103.7">MDI_B_N</text>
<text x="128.9" y="105.6">MDI_B_P</text>
<text x="90.5" y="113.2">RXD1/TXDLY</text>
<text x="90.5" y="111.3">RXD2</text>
<text x="90.5" y="109.4">RXD3/ADR0</text>
<text x="128.8" y="109.4">MDI_A_N</text>
<text x="128.9" y="111.3">MDI_A_P</text>
<text x="242.9" y="113.2">TRD1+</text>
<text x="242.9" y="109.4">TRD1-</text>
<text x="90.5" y="115.1">RXD0/RXDLY</text>
<text x="127.8" y="118.9">INTB/WOL</text>
<text x="242.9" y="117">TRD0-</text>
<text x="90.5" y="120.8">MDC</text>
<text x="90.5" y="122.7">MDIO</text>
<text x="131.7" y="122.7">RSET</text>
<text x="242.9" y="120.8">TRD0+</text>
<text x="254.2" y="122.9" transform="rotate(-90 254.2 122.9)">M5</text>
<text x="256.1" y="122.9" transform="rotate(-90 256.1 122.9)">M4</text>
<text x="261.8" y="122.9" transform="rotate(-90 261.8 122.9)">M2</text>
<text x="263.7" y="122.9" transform="rotate(-90 263.7 122.9)">M1</text>
<text x="90.5" y="126.5">RSTn</text>
<text x="111.3" y="128.6" transform="rotate(-90 111.3 128.6)">EGND</text>
</g>
<g font-size="1.7" fill="#00f">
<text x="261" y="76.4" transform="rotate(180 261 76.4)">Yellow</text>
<text x="260.5" y="80.2" transform="rotate(180 260.5 80.2)">Green</text>
<text x="272.1" y="85" transform="rotate(180 272.1 85)">8</text>
<text x="272.1" y="89" transform="rotate(180 272.1 89)">7</text>
<text x="272.1" y="92.6" transform="rotate(180 272.1 92.6)">5</text>
<text x="272.1" y="96.6" transform="rotate(180 272.1 96.6)">4</text>
<text x="272.1" y="107.8" transform="rotate(180 272.1 107.8)">6</text>
<text x="272.1" y="111.8" transform="rotate(180 272.1 111.8)">3</text>
<text x="272.1" y="119.4" transform="rotate(180 272.1 119.4)">1</text>
<text x="272.1" y="115.4" transform="rotate(180 272.1 115.4)">2</text>
</g>
<g font-size="1.4">
<text x="30.5" y="1.4">5</text>
<text x="87.7" y="1.4">4</text>
<text x="144.8" y="1.4">3</text>
<text x="202" y="1.4">2</text>
<text x="259.1" y="1.4">1</text>
<text x=".5" y="28.9">D</text>
<text x="288.2" y="28.9">D</text>
<text x=".5" y="80.3">C</text>
<text x="288.2" y="80.3">C</text>
<text x=".5" y="131.7">B</text>
<text x="288.2" y="131.7">B</text>
<text x=".5" y="183.2">A</text>
<text x="288.2" y="183.2">A</text>
<text x="30.5" y="209.1">5</text>
<text x="87.7" y="209.1">4</text>
<text x="144.8" y="209.1">3</text>
<text x="202" y="209.1">2</text>
<text x="259.1" y="209.1">1</text>
</g>
</svg>
